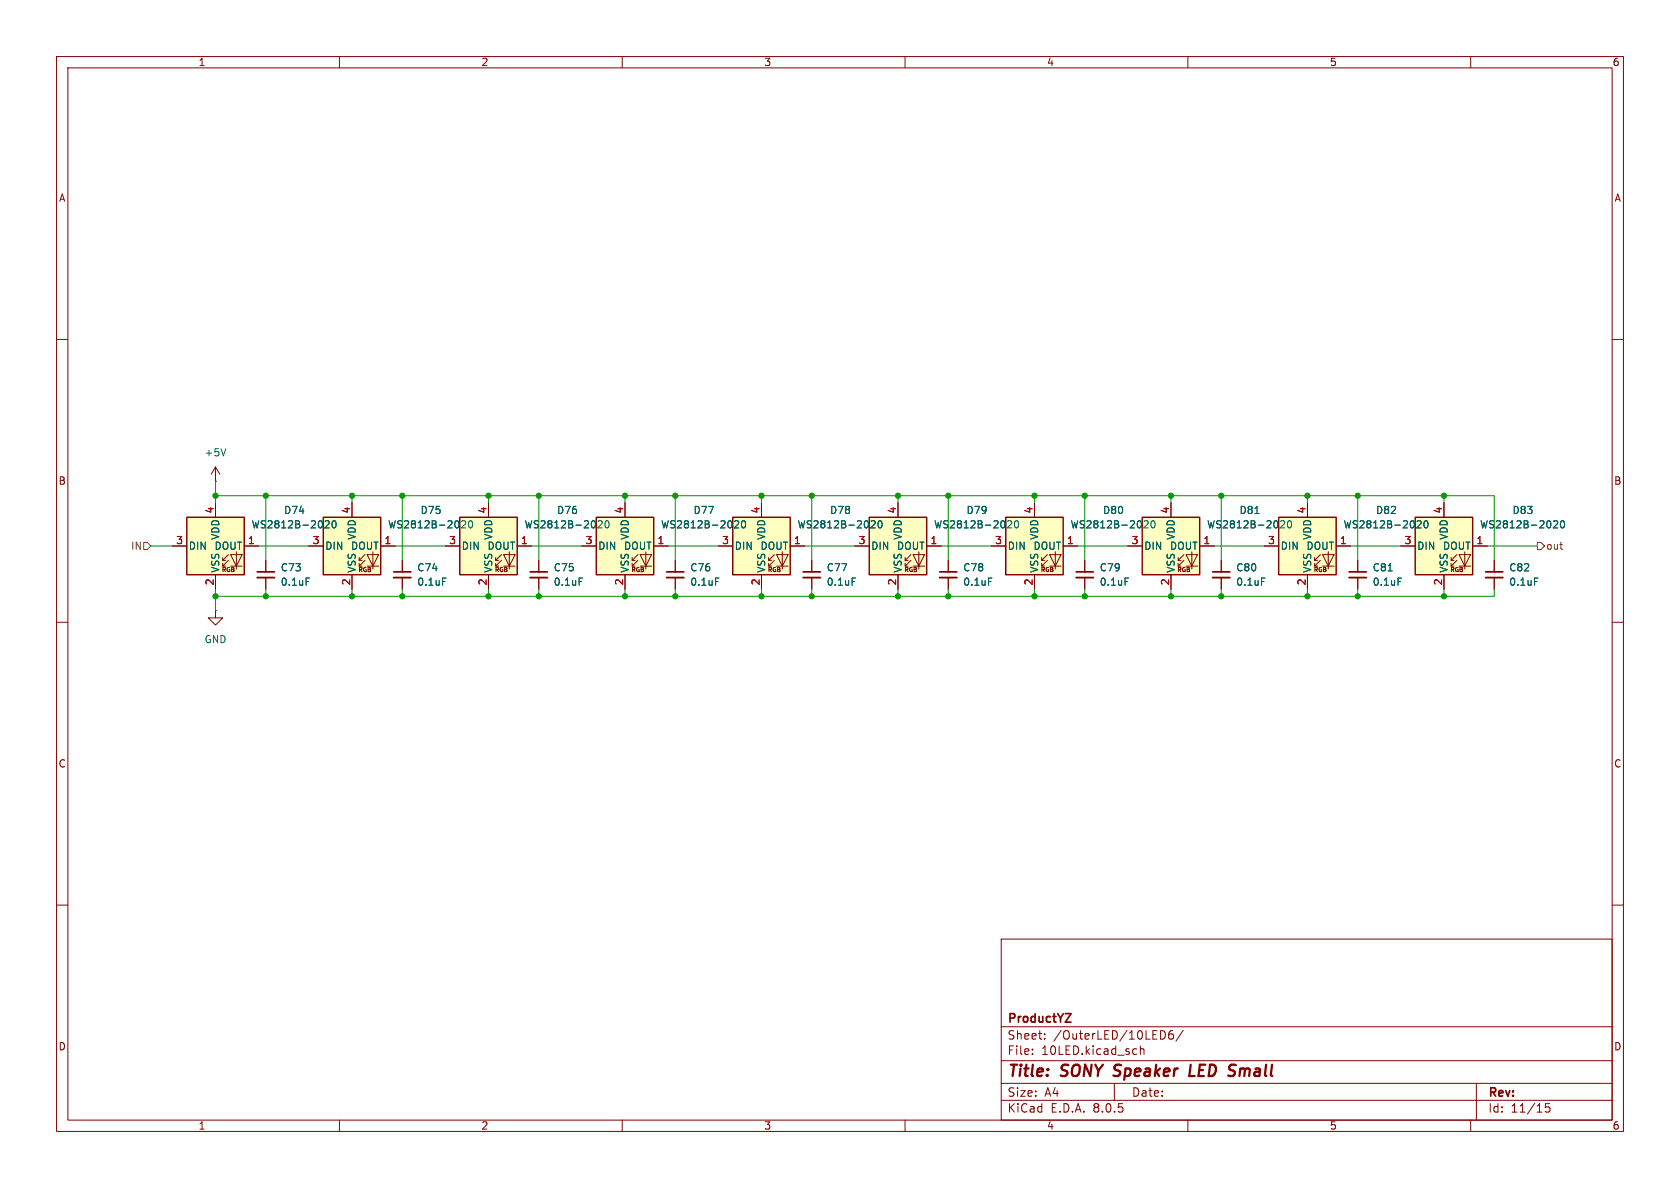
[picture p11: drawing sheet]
<svg xmlns="http://www.w3.org/2000/svg" width="297mm" height="210mm" viewBox="0 0 297 210" stroke-linecap="round" stroke-linejoin="round" font-family="sans-serif">
<g fill="none" stroke="#840000" stroke-width=".18">
<path d="M10 10h277v190h-277zM12 12h273v186h-273zM60 10v2M110 10v2M160 10v2M210 10v2M260 10v2M10 60h2M285 60h2M10 110h2M285 110h2M10 160h2"/>
<path d="M285 160h2M177 166h108v32h-108zM60 198v2M110 198v2M160 198v2M177 194.5h108M177 191.5h108M177 187.5h108M177 181.5h108M182.5 186.3v.1M182.5 185.5v.1M184.7 183.6v.1"/>
<path d="M184.7 182.8v.1M197 191.5v3M200.8 185.4l.2 .1M201 186.3l-.2 .1M201.6 184.9v1.5M201.6 185.5l.2-.1 .4 .1v.9M205.5 182.2a.81 .81 0 0 1 .5 .7 .81 .81 0 0 1-.5 .8M207.3 182.2a.59 .59 0 0 0-.7 .6v.6l.1 .2 .5 .1 .2-.1 .1-.5-.2-.3h-.4l-.3 .3M209.2 182.1l-1.3 2M210 198v2M260 198v2M261 191.5v6.5"/>
<path d="M274 195.1h-.8v.7l.2-.1h.5l.1 .3v.5l-.3 .1-.5-.1"/>
</g>
<path d="M210.5 188.2l-.2 2h.9" fill="none" stroke="#840000" stroke-width=".4"/>
<path d="M188.3 179.2h1l-1 1.5h1" fill="none" stroke="#840000" stroke-width=".3"/>
<path d="M57.1 91.4h10.2v10.2h-10.2z" fill="#ffffc2"/>
<path d="M54.6 96.5h2.5M62.2 88.9v2.5M63.5 99.1h.5M64.5 99.1l-1 1v-.5M64.5 98l-1 1.1v-.5M64.9 98h2l-1 2.1zM65.9 97.5v3.1M67.3 96.5h2.5M62.2 101.6v2.5M63.5 100.1h.5M64.9 100.1h2" fill="none" stroke="#840000" stroke-width=".18"/>
<path d="M57.1 91.4h10.2v10.2h-10.2z" fill="none" stroke="#840000" stroke-width=".25"/>
<path d="M81.6 92.2l.5-.1 .2 .3-.7 .9h.7M83 92.1h.1a.68 .68 0 0 1 .5 .6 .68 .68 0 0 1-.5 .6 .84 .84 0 0 1-.1-1.2z" fill="none" stroke="#006464" stroke-width=".18"/>
<path d="M153.7 91.4h10.1v10.2h-10.1z" fill="#ffffc2"/>
<g fill="none" stroke="#840000" stroke-width=".18">
<path d="M47 99.1v2M151.1 96.5h2.6M158.7 88.9v2.5M160 99.1h.5M161 99.1l-1 1v-.5M161 98l-1 1.1v-.5M161.4 98h2l-1 2.1zM162.4 97.5v3.1M163.8 96.5h2.6M191.8 99.1v2M38.1 108v1.2h1.3l-1.3 1.3-1.3-1.3h1.3M38.1 108h.1"/>
<path d="M47 102.1v2M158.7 101.6v2.5M160 100.1h.5M161.4 100.1h2M191.8 102.1v2"/>
</g>
<path d="M153.7 91.4h10.1v10.2h-10.1z" fill="none" stroke="#840000" stroke-width=".25"/>
<path d="M178.1 92.2l.5-.1 .3 .3-.8 .9h.8M179.5 92.1h.1a.68 .68 0 0 1 .5 .6 .68 .68 0 0 1-.5 .6 .84 .84 0 0 1-.1-1.2zM54.1 102.2h.6M198.9 102.2h.6" fill="none" stroke="#006464" stroke-width=".18"/>
<path d="M45.5 102.1h3M190.2 102.1h3.1" fill="none" stroke="#840000" stroke-width=".33"/>
<path d="M45.5 101.1h3M190.2 101.1h3.1" fill="none" stroke="#840000" stroke-width=".3"/>
<path d="M33 91.4h10.2v10.2h-10.2z" fill="#ffffc2"/>
<path d="M30.5 96.5h2.5M38.1 88.9v2.5M39.4 99.1h.5M40.4 99.1l-1 1v-.5M40.4 98l-1 1.1v-.5M40.8 98h2l-1 2.1zM41.8 97.5v3.1M43.2 96.5h2.5M38.1 101.6v2.5M39.4 100.1h.5M40.8 100.1h2" fill="none" stroke="#840000" stroke-width=".18"/>
<path d="M33 91.4h10.2v10.2h-10.2z" fill="none" stroke="#840000" stroke-width=".25"/>
<path d="M57.5 92.2l.5-.1 .2 .3-.8 .9h.8M58.8 92.2l.2-.1a.68 .68 0 0 1 .4 .6 .68 .68 0 0 1-.4 .6l-.2-.1-.1-.4z" fill="none" stroke="#006464" stroke-width=".18"/>
<path d="M177.8 91.4h10.2v10.2h-10.2z" fill="#ffffc2"/>
<g fill="none" stroke="#840000" stroke-width=".18">
<path d="M38.1 85.1h.1M38.1 82.6l-.8 1.2M38.1 82.6v2.5M38.1 82.6l.8 1.2M71.1 99.1v2M95.2 99.1v2M167.6 99.1v2M175.3 96.5h2.5M182.9 88.9v2.5M184.1 99.1h.6M185.2 99.1l-1.1 1v-.5M185.2 98l-1.1 1.1v-.5"/>
<path d="M185.5 98h2.1l-1 2.1zM186.6 97.5v3.1M188 96.5h2.5M71.1 102.1v2M95.2 102.1v2M167.6 102.1v2M182.9 101.6v2.5M184.1 100.1h.6M185.5 100.1h2.1"/>
</g>
<path d="M177.8 91.4h10.2v10.2h-10.2z" fill="none" stroke="#840000" stroke-width=".25"/>
<path d="M39.9 79.3l-.4 1.3M202.3 92.2l.4-.1 .3 .3-.8 .9h.8M203.7 92.1h.1a.68 .68 0 0 1 .4 .6 .68 .68 0 0 1-.4 .6 .84 .84 0 0 1-.1-1.2zM78.2 102.2h.7M102.4 102.2h.6M174.8 102.2h.6" fill="none" stroke="#006464" stroke-width=".18"/>
<path d="M69.6 102.1h3M93.7 102.1h3.1M166.1 102.1h3.1" fill="none" stroke="#840000" stroke-width=".33"/>
<path d="M69.6 101.1h3M93.7 101.1h3.1M166.1 101.1h3.1" fill="none" stroke="#840000" stroke-width=".3"/>
<path d="M81.3 91.4h10.1v10.2h-10.1z" fill="#ffffc2"/>
<g fill="none" stroke="#840000" stroke-width=".18">
<path d="M78.7 96.5h2.6M86.4 88.9v2.5M87.6 99.1h.5M88.6 99.1l-1 1v-.5M88.6 98l-1 1.1v-.5M89 98h2.1l-1.1 2.1zM90 97.5v3.1M91.4 96.5h2.6M143.5 99.1v2M86.4 101.6v2.5M87.6 100.1h.5M89 100.1h2.1"/>
<path d="M143.5 102.1v2"/>
</g>
<path d="M81.3 91.4h10.1v10.2h-10.1z" fill="none" stroke="#840000" stroke-width=".25"/>
<path d="M105.7 92.2l.5-.1 .3 .3-.8 .9h.8M107.1 92.2l.2-.1a.68 .68 0 0 1 .4 .6 .68 .68 0 0 1-.4 .6l-.2-.1-.1-.4zM150.6 102.2h.6" fill="none" stroke="#006464" stroke-width=".18"/>
<path d="M142 102.1h3" fill="none" stroke="#840000" stroke-width=".33"/>
<path d="M142 101.1h3" fill="none" stroke="#840000" stroke-width=".3"/>
<path d="M129.5 91.4h10.2v10.2h-10.2z" fill="#ffffc2"/>
<g fill="none" stroke="#840000" stroke-width=".18">
<path d="M119.4 99.1v2M127 96.5h2.5M134.6 88.9v2.5M135.9 99.1h.5M136.9 99.1l-1 1v-.5M136.9 98l-1 1.1v-.5M137.3 98h2l-1 2.1zM138.3 97.5v3.1M139.7 96.5h2.5M119.4 102.1v2M134.6 101.6v2.5M135.9 100.1h.5"/>
<path d="M137.3 100.1h2"/>
</g>
<path d="M129.5 91.4h10.2v10.2h-10.2z" fill="none" stroke="#840000" stroke-width=".25"/>
<path d="M154 92.2l.5-.1 .2 .3-.8 .9h.8M155.3 92.2l.2-.1a.68 .68 0 0 1 .5 .6 .68 .68 0 0 1-.5 .6l-.2-.1-.1-.4zM126.5 102.2h.6" fill="none" stroke="#006464" stroke-width=".18"/>
<path d="M117.9 102.1h3" fill="none" stroke="#840000" stroke-width=".33"/>
<path d="M117.9 101.1h3" fill="none" stroke="#840000" stroke-width=".3"/>
<path d="M105.4 91.4h10.2v10.2h-10.2z" fill="#ffffc2"/>
<g fill="none" stroke="#840000" stroke-width=".18">
<path d="M102.9 96.5h2.5M110.5 88.9v2.5M111.8 99.1h.5M112.8 99.1l-1 1v-.5M112.8 98l-1 1.1v-.5M113.2 98h2l-1 2.1zM114.2 97.5v3.1M115.6 96.5h2.5M264.2 99.1v2M110.5 101.6v2.5M111.8 100.1h.5M113.2 100.1h2"/>
<path d="M264.2 102.1v2"/>
</g>
<path d="M105.4 91.4h10.2v10.2h-10.2z" fill="none" stroke="#840000" stroke-width=".25"/>
<path d="M129.9 92.2l.5-.1 .2 .3-.8 .9h.8M131.2 92.2l.2-.1a.68 .68 0 0 1 .4 .6 .68 .68 0 0 1-.4 .6l-.2-.1-.1-.4zM271.3 102.2h.6" fill="none" stroke="#006464" stroke-width=".18"/>
<path d="M262.6 102.1h3.1" fill="none" stroke="#840000" stroke-width=".33"/>
<path d="M262.6 101.1h3.1" fill="none" stroke="#840000" stroke-width=".3"/>
<path d="M250.2 91.4h10.1v10.2h-10.1z" fill="#ffffc2"/>
<g fill="none" stroke="#840000" stroke-width=".18">
<path d="M215.9 99.1v2M247.6 96.5h2.6M255.3 88.9v2.5M256.5 99.1h.5M257.6 99.1l-1.1 1v-.5M257.6 98l-1.1 1.1v-.5M257.9 98h2.1l-1 2.1zM259 97.5v3.1M260.3 96.5h2.6M215.9 102.1v2M255.3 101.6v2.5M256.5 100.1h.5"/>
<path d="M257.9 100.1h2.1"/>
</g>
<path d="M250.2 91.4h10.1v10.2h-10.1z" fill="none" stroke="#840000" stroke-width=".25"/>
<path d="M274.7 92.2l.4-.1 .3 .3-.8 .9h.8M276 92.2l.2-.1a.68 .68 0 0 1 .4 .6 .68 .68 0 0 1-.4 .6l-.2-.1-.1-.4zM223 102.2h.6" fill="none" stroke="#006464" stroke-width=".18"/>
<path d="M214.4 102.1h3" fill="none" stroke="#840000" stroke-width=".33"/>
<path d="M214.4 101.1h3" fill="none" stroke="#840000" stroke-width=".3"/>
<path d="M201.9 91.4h10.2v10.2h-10.2z" fill="#ffffc2"/>
<g fill="none" stroke="#840000" stroke-width=".18">
<path d="M199.4 96.5h2.5M207 88.9v2.5M208.3 99.1h.5M209.3 99.1l-1 1v-.5M209.3 98l-1 1.1v-.5M209.7 98h2l-1 2.1zM210.7 97.5v3.1M212.1 96.5h2.5M240 99.1v2M207 101.6v2.5M208.3 100.1h.5M209.7 100.1h2"/>
<path d="M240 102.1v2"/>
</g>
<path d="M201.9 91.4h10.2v10.2h-10.2z" fill="none" stroke="#840000" stroke-width=".25"/>
<path d="M221.9 90.8h.7M226.4 92.2l.5-.1 .2 .3-.8 .9h.8M227.8 92.1h.1a.68 .68 0 0 1 .4 .6 .68 .68 0 0 1-.4 .6 .84 .84 0 0 1-.1-1.2zM245.4 100.9h.7M247.2 102.2h.6" fill="none" stroke="#006464" stroke-width=".18"/>
<path d="M238.5 102.1h3.1" fill="none" stroke="#840000" stroke-width=".33"/>
<path d="M238.5 101.1h3.1" fill="none" stroke="#840000" stroke-width=".3"/>
<path d="M226.1 91.4h10.1v10.2h-10.1z" fill="#ffffc2"/>
<g fill="none" stroke="#840000" stroke-width=".18">
<path d="M30.5 96.5h2.5M38.1 88.9v2.5M43.2 96.5h2.5M47 99.1v2M54.6 96.5h2.5M62.2 88.9v2.5M67.3 96.5h2.5M71.1 99.1v2M78.7 96.5h2.6M86.4 88.9v2.5M91.4 96.5h2.6M95.2 99.1v2"/>
<path d="M102.9 96.5h2.5M110.5 88.9v2.5M115.6 96.5h2.5M119.4 99.1v2M127 96.5h2.5M134.6 88.9v2.5M139.7 96.5h2.5M143.5 99.1v2M151.1 96.5h2.6M158.7 88.9v2.5M163.8 96.5h2.6M167.6 99.1v2"/>
<path d="M175.3 96.5h2.5M182.9 88.9v2.5M188 96.5h2.5M191.8 99.1v2M199.4 96.5h2.5M207 88.9v2.5M212.1 96.5h2.5M215.9 99.1v2M223.5 96.5h2.6M231.1 88.9v2.5M232.4 99.1h.5M233.4 99.1l-1 1v-.5"/>
<path d="M233.4 98l-1 1.1v-.5M233.8 98h2l-1 2.1zM234.8 97.5v3.1M236.2 96.5h2.6M240 99.1v2M247.6 96.5h2.6M255.3 88.9v2.5M260.3 96.5h2.6M264.2 99.1v2M38.1 101.6v2.5M47 102.1v2M62.2 101.6v2.5"/>
<path d="M71.1 102.1v2M86.4 101.6v2.5M95.2 102.1v2M110.5 101.6v2.5M119.4 102.1v2M134.6 101.6v2.5M143.5 102.1v2M158.7 101.6v2.5M167.6 102.1v2M182.9 101.6v2.5M191.8 102.1v2M207 101.6v2.5"/>
<path d="M215.9 102.1v2M231.1 101.6v2.5M232.4 100.1h.5M233.8 100.1h2M240 102.1v2M255.3 101.6v2.5M264.2 102.1v2"/>
</g>
<path d="M226.1 91.4h10.1v10.2h-10.1z" fill="none" stroke="#840000" stroke-width=".25"/>
<g fill="none" stroke="#006464" stroke-width=".18">
<path d="M57.5 92.2l.5-.1 .2 .3-.8 .9h.8M58.8 92.2l.2-.1a.68 .68 0 0 1 .4 .6 .68 .68 0 0 1-.4 .6l-.2-.1-.1-.4zM81.6 92.2l.5-.1 .2 .3-.7 .9h.7M83 92.1h.1a.68 .68 0 0 1 .5 .6 .68 .68 0 0 1-.5 .6 .84 .84 0 0 1-.1-1.2zM105.7 92.2l.5-.1 .3 .3-.8 .9h.8M107.1 92.2l.2-.1a.68 .68 0 0 1 .4 .6 .68 .68 0 0 1-.4 .6l-.2-.1-.1-.4zM129.9 92.2l.5-.1 .2 .3-.8 .9h.8M131.2 92.2l.2-.1a.68 .68 0 0 1 .4 .6 .68 .68 0 0 1-.4 .6l-.2-.1-.1-.4zM154 92.2l.5-.1 .2 .3-.8 .9h.8M155.3 92.2l.2-.1a.68 .68 0 0 1 .5 .6 .68 .68 0 0 1-.5 .6l-.2-.1-.1-.4zM178.1 92.2l.5-.1 .3 .3-.8 .9h.8M179.5 92.1h.1a.68 .68 0 0 1 .5 .6 .68 .68 0 0 1-.5 .6 .84 .84 0 0 1-.1-1.2z"/>
<path d="M202.3 92.2l.4-.1 .3 .3-.8 .9h.8M203.7 92.1h.1a.68 .68 0 0 1 .4 .6 .68 .68 0 0 1-.4 .6 .84 .84 0 0 1-.1-1.2zM221.9 90.8h.7M226.4 92.2l.5-.1 .2 .3-.8 .9h.8M227.8 92.1h.1a.68 .68 0 0 1 .4 .6 .68 .68 0 0 1-.4 .6 .84 .84 0 0 1-.1-1.2zM250.5 92.2l.5-.1 .2 .3-.7 .9h.7M251.9 92.1h.1a.68 .68 0 0 1 .5 .6 .68 .68 0 0 1-.5 .6 .84 .84 0 0 1-.1-1.2zM274.7 92.2l.4-.1 .3 .3-.8 .9h.8M276 92.2l.2-.1a.68 .68 0 0 1 .4 .6 .68 .68 0 0 1-.4 .6l-.2-.1-.1-.4zM54.1 102.2h.6M78.2 102.2h.7M102.4 102.2h.6"/>
<path d="M126.5 102.2h.6M150.6 102.2h.6M174.8 102.2h.6M198.9 102.2h.6M223 102.2h.6M245.4 100.9h.7M247.2 102.2h.6M271.3 102.2h.6"/>
</g>
<path d="M25.4 95.9h.6l.7 .6-.7 .7h-.6zM271.8 95.9h.6l.6 .6-.6 .7h-.6z" fill="none" stroke="#725600" stroke-width=".18"/>
<g fill="none" stroke="#009600" stroke-width=".18">
<path d="M26.7 96.5h3.8M38.1 87.6h226.1v11.5M38.1 85.1v3.8M45.7 96.5h8.9M47 87.6v11.5M62.2 87.6v1.3M69.8 96.5h8.9M71.1 87.6v11.5M86.4 87.6v1.3M94 96.5h8.9M95.2 87.6v11.5M110.5 87.6v1.3"/>
<path d="M118.1 96.5h8.9M119.4 87.6v11.5M134.6 87.6v1.3M142.2 96.5h8.9M143.5 87.6v11.5M158.7 87.6v1.3M166.4 96.5h8.9M167.6 87.6v11.5M182.9 87.6v1.3M190.5 96.5h8.9M191.8 87.6v11.5M207 87.6v1.3"/>
<path d="M214.6 96.5h8.9M215.9 87.6v11.5M231.1 87.6v1.3M238.8 96.5h8.8M240 87.6v11.5M255.3 87.6v1.3M262.9 96.5h8.9M38.1 104.1v3.9M47 104.1v1.3M62.2 104.1v1.3M71.1 104.1v1.3M86.4 104.1v1.3"/>
<path d="M95.2 104.1v1.3M110.5 104.1v1.3M119.4 104.1v1.3M134.6 104.1v1.3M143.5 104.1v1.3M158.7 104.1v1.3M167.6 104.1v1.3M182.9 104.1v1.3M191.8 104.1v1.3M207 104.1v1.3M215.9 104.1v1.3M231.1 104.1v1.3"/>
<path d="M240 104.1v1.3M255.3 104.1v1.3M264.2 104.1v1.3h-226.1"/>
</g>
<g fill="#009600" stroke="#009600" stroke-width=".18">
<circle cx="38.1" cy="105.4" r=".46"/>
<circle cx="47" cy="105.4" r=".46"/>
<circle cx="86.4" cy="105.4" r=".46"/>
<circle cx="71.1" cy="105.4" r=".46"/>
<circle cx="62.2" cy="105.4" r=".46"/>
<circle cx="47" cy="87.6" r=".46"/>
<circle cx="86.4" cy="87.6" r=".46"/>
<circle cx="71.1" cy="87.6" r=".46"/>
<circle cx="62.2" cy="87.6" r=".46"/>
<circle cx="38.1" cy="87.6" r=".46"/>
<circle cx="182.9" cy="105.4" r=".46"/>
<circle cx="191.8" cy="87.6" r=".46"/>
<circle cx="207" cy="87.6" r=".46"/>
<circle cx="207" cy="105.4" r=".46"/>
<circle cx="158.7" cy="87.6" r=".46"/>
<circle cx="143.5" cy="87.6" r=".46"/>
<circle cx="191.8" cy="105.4" r=".46"/>
<circle cx="167.6" cy="105.4" r=".46"/>
<circle cx="182.9" cy="87.6" r=".46"/>
<circle cx="167.6" cy="87.6" r=".46"/>
<circle cx="158.7" cy="105.4" r=".46"/>
<circle cx="143.5" cy="105.4" r=".46"/>
<circle cx="119.4" cy="87.6" r=".46"/>
<circle cx="95.2" cy="87.6" r=".46"/>
<circle cx="110.5" cy="105.4" r=".46"/>
<circle cx="110.5" cy="87.6" r=".46"/>
<circle cx="95.2" cy="105.4" r=".46"/>
<circle cx="134.6" cy="105.4" r=".46"/>
<circle cx="134.6" cy="87.6" r=".46"/>
<circle cx="119.4" cy="105.4" r=".46"/>
<circle cx="240" cy="105.4" r=".46"/>
<circle cx="231.1" cy="105.4" r=".46"/>
<circle cx="255.3" cy="87.6" r=".46"/>
<circle cx="215.9" cy="105.4" r=".46"/>
<circle cx="255.3" cy="105.4" r=".46"/>
<circle cx="215.9" cy="87.6" r=".46"/>
<circle cx="231.1" cy="87.6" r=".46"/>
<circle cx="240" cy="87.6" r=".46"/>
</g>
<g font-size="2.8" fill="#840000">
<text x="178" y="190.9">Title:</text>
<text x="187.7" y="190.9">SONY Speaker</text>
<text x="211.9" y="190.9">LED</text>
<text x="219.7" y="190.9">Small</text>
</g>
<g font-size="2.1" fill="#840000">
<text x="178" y="184">Sheet:</text>
<text x="178" y="181.2">ProductYZ</text>
<text x="186.2" y="184">/OuterLED/10LED6/</text>
<text x="178" y="186.7">File:</text>
<text x="184.1" y="186.7">10LED.kicad_sch</text>
<text x="178" y="196.9">KiCad</text>
<text x="178" y="194.1">Size:</text>
<text x="184.7" y="194.1">A4</text>
<text x="185.7" y="196.9">E.D.A.</text>
<text x="193.3" y="196.9">8.0.5</text>
<text x="200" y="194.1">Date:</text>
<text x="263" y="194.3">Rev:</text>
<text x="263" y="196.9">Id:</text>
<text x="267.1" y="196.9">11/15</text>
</g>
<g font-size="1.8" fill="#840000">
<text x="35" y="11.9">1</text>
<text x="85" y="11.9">2</text>
<text x="135" y="11.9">3</text>
<text x="185" y="11.9">4</text>
<text x="235" y="11.9">5</text>
<text x="285" y="11.9">6</text>
<text x="10.3" y="35.9">A</text>
<text x="285.3" y="35.9">A</text>
<text x="10.3" y="85.9">B</text>
<text x="285.3" y="85.9">B</text>
<text x="10.3" y="135.9">C</text>
<text x="285.3" y="135.9">C</text>
<text x="10.3" y="185.9">D</text>
<text x="285.3" y="185.9">D</text>
<text x="35" y="199.9">1</text>
<text x="85" y="199.9">2</text>
<text x="135" y="199.9">3</text>
<text x="185" y="199.9">4</text>
<text x="235" y="199.9">5</text>
<text x="285" y="199.9">6</text>
</g>
<g font-size="1.8" fill="#006464">
<text x="36.1" y="80.9">+5V</text>
<text x="39" y="95.5" transform="rotate(-90 39 95.5)">VDD</text>
<text x="44.4" y="93.6">WS2812B-2020</text>
<text x="50.1" y="91.1">D74</text>
<text x="63.1" y="95.5" transform="rotate(-90 63.1 95.5)">VDD</text>
<text x="68.5" y="93.6">WS2812B-2020</text>
<text x="74.3" y="91.1">D75</text>
<text x="87.2" y="95.5" transform="rotate(-90 87.2 95.5)">VDD</text>
<text x="92.6" y="93.6">WS2812B-2020</text>
<text x="98.4" y="91.1">D76</text>
<text x="111.4" y="95.5" transform="rotate(-90 111.4 95.5)">VDD</text>
<text x="116.8" y="93.6">WS2812B-2020</text>
<text x="122.5" y="91.1">D77</text>
<text x="135.5" y="95.5" transform="rotate(-90 135.5 95.5)">VDD</text>
<text x="140.9" y="93.6">WS2812B-2020</text>
<text x="146.6" y="91.1">D78</text>
<text x="159.6" y="95.5" transform="rotate(-90 159.6 95.5)">VDD</text>
<text x="165" y="93.6">WS2812B-2020</text>
<text x="170.8" y="91.1">D79</text>
<text x="183.7" y="95.5" transform="rotate(-90 183.7 95.5)">VDD</text>
<text x="189.2" y="93.6">WS2812B-2020</text>
<text x="194.9" y="91.1">D80</text>
<text x="207.9" y="95.5" transform="rotate(-90 207.9 95.5)">VDD</text>
<text x="213.3" y="93.6">WS2812B-2020</text>
<text x="219" y="91.1">D81</text>
<text x="232" y="95.5" transform="rotate(-90 232 95.5)">VDD</text>
<text x="237.4" y="93.6">WS2812B-2020</text>
<text x="243.2" y="91.1">D82</text>
<text x="256.1" y="95.5" transform="rotate(-90 256.1 95.5)">VDD</text>
<text x="261.5" y="93.6">WS2812B-2020</text>
<text x="267.3" y="91.1">D83</text>
<text x="33.3" y="97.4">DIN</text>
<text x="37.8" y="97.4">DOUT</text>
<text x="39" y="101.3" transform="rotate(-90 39 101.3)">VSS</text>
<text x="49.5" y="101.2">C73</text>
<text x="57.4" y="97.4">DIN</text>
<text x="62" y="97.4">DOUT</text>
<text x="63.1" y="101.3" transform="rotate(-90 63.1 101.3)">VSS</text>
<text x="73.7" y="101.2">C74</text>
<text x="81.5" y="97.4">DIN</text>
<text x="86.1" y="97.4">DOUT</text>
<text x="87.2" y="101.3" transform="rotate(-90 87.2 101.3)">VSS</text>
<text x="97.8" y="101.2">C75</text>
<text x="105.7" y="97.4">DIN</text>
<text x="110.2" y="97.4">DOUT</text>
<text x="111.4" y="101.3" transform="rotate(-90 111.4 101.3)">VSS</text>
<text x="121.9" y="101.2">C76</text>
<text x="129.8" y="97.4">DIN</text>
<text x="134.3" y="97.4">DOUT</text>
<text x="135.5" y="101.3" transform="rotate(-90 135.5 101.3)">VSS</text>
<text x="146.1" y="101.2">C77</text>
<text x="153.9" y="97.4">DIN</text>
<text x="158.5" y="97.4">DOUT</text>
<text x="159.6" y="101.3" transform="rotate(-90 159.6 101.3)">VSS</text>
<text x="170.2" y="101.2">C78</text>
<text x="178.1" y="97.4">DIN</text>
<text x="182.6" y="97.4">DOUT</text>
<text x="183.7" y="101.3" transform="rotate(-90 183.7 101.3)">VSS</text>
<text x="194.3" y="101.2">C79</text>
<text x="202.2" y="97.4">DIN</text>
<text x="206.7" y="97.4">DOUT</text>
<text x="207.9" y="101.3" transform="rotate(-90 207.9 101.3)">VSS</text>
<text x="218.4" y="101.2">C80</text>
<text x="226.3" y="97.4">DIN</text>
<text x="230.9" y="97.4">DOUT</text>
<text x="232" y="101.3" transform="rotate(-90 232 101.3)">VSS</text>
<text x="242.6" y="101.2">C81</text>
<text x="250.4" y="97.4">DIN</text>
<text x="255" y="97.4">DOUT</text>
<text x="256.1" y="101.3" transform="rotate(-90 256.1 101.3)">VSS</text>
<text x="266.7" y="101.2">C82</text>
<text x="49.5" y="103.7">0.1uF</text>
<text x="73.7" y="103.7">0.1uF</text>
<text x="97.8" y="103.7">0.1uF</text>
<text x="121.9" y="103.7">0.1uF</text>
<text x="146.1" y="103.7">0.1uF</text>
<text x="170.2" y="103.7">0.1uF</text>
<text x="194.3" y="103.7">0.1uF</text>
<text x="218.4" y="103.7">0.1uF</text>
<text x="242.6" y="103.7">0.1uF</text>
<text x="266.7" y="103.7">0.1uF</text>
<text x="36.1" y="113.9">GND</text>
</g>
<g font-size="1.8" fill="#a90000">
<text x="37.8" y="90.9" transform="rotate(-90 37.8 90.9)">4</text>
<text x="62" y="90.9" transform="rotate(-90 62 90.9)">4</text>
<text x="86.1" y="90.9" transform="rotate(-90 86.1 90.9)">4</text>
<text x="110.2" y="90.9" transform="rotate(-90 110.2 90.9)">4</text>
<text x="134.4" y="90.9" transform="rotate(-90 134.4 90.9)">4</text>
<text x="158.5" y="90.9" transform="rotate(-90 158.5 90.9)">4</text>
<text x="182.6" y="90.9" transform="rotate(-90 182.6 90.9)">4</text>
<text x="206.8" y="90.9" transform="rotate(-90 206.8 90.9)">4</text>
<text x="230.9" y="90.9" transform="rotate(-90 230.9 90.9)">4</text>
<text x="255" y="90.9" transform="rotate(-90 255 90.9)">4</text>
<text x="31" y="96.3">3</text>
<text x="43.7" y="96.3">1</text>
<text x="55.2" y="96.3">3</text>
<text x="67.9" y="96.3">1</text>
<text x="79.3" y="96.3">3</text>
<text x="92" y="96.3">1</text>
<text x="103.4" y="96.3">3</text>
<text x="116.1" y="96.3">1</text>
<text x="127.6" y="96.3">3</text>
<text x="140.3" y="96.3">1</text>
<text x="151.7" y="96.3">3</text>
<text x="164.4" y="96.3">1</text>
<text x="175.8" y="96.3">3</text>
<text x="188.5" y="96.3">1</text>
<text x="200" y="96.3">3</text>
<text x="212.7" y="96.3">1</text>
<text x="224.1" y="96.3">3</text>
<text x="236.8" y="96.3">1</text>
<text x="248.2" y="96.3">3</text>
<text x="260.9" y="96.3">1</text>
<text x="37.8" y="103.6" transform="rotate(-90 37.8 103.6)">2</text>
<text x="62" y="103.6" transform="rotate(-90 62 103.6)">2</text>
<text x="86.1" y="103.6" transform="rotate(-90 86.1 103.6)">2</text>
<text x="110.2" y="103.6" transform="rotate(-90 110.2 103.6)">2</text>
<text x="134.4" y="103.6" transform="rotate(-90 134.4 103.6)">2</text>
<text x="158.5" y="103.6" transform="rotate(-90 158.5 103.6)">2</text>
<text x="182.6" y="103.6" transform="rotate(-90 182.6 103.6)">2</text>
<text x="206.8" y="103.6" transform="rotate(-90 206.8 103.6)">2</text>
<text x="230.9" y="103.6" transform="rotate(-90 230.9 103.6)">2</text>
<text x="255" y="103.6" transform="rotate(-90 255 103.6)">2</text>
</g>
<g font-size="1.8" fill="#725600">
<text x="23.1" y="97.4">IN</text>
<text x="273.2" y="97.4">out</text>
</g>
<g font-size="1.1" fill="#840000">
<text x="39.1" y="101.3">RGB</text>
<text x="63.2" y="101.3">RGB</text>
<text x="87.4" y="101.3">RGB</text>
<text x="111.5" y="101.3">RGB</text>
<text x="135.6" y="101.3">RGB</text>
<text x="159.7" y="101.3">RGB</text>
<text x="183.9" y="101.3">RGB</text>
<text x="208" y="101.3">RGB</text>
<text x="232.1" y="101.3">RGB</text>
<text x="256.3" y="101.3">RGB</text>
</g>
</svg>
